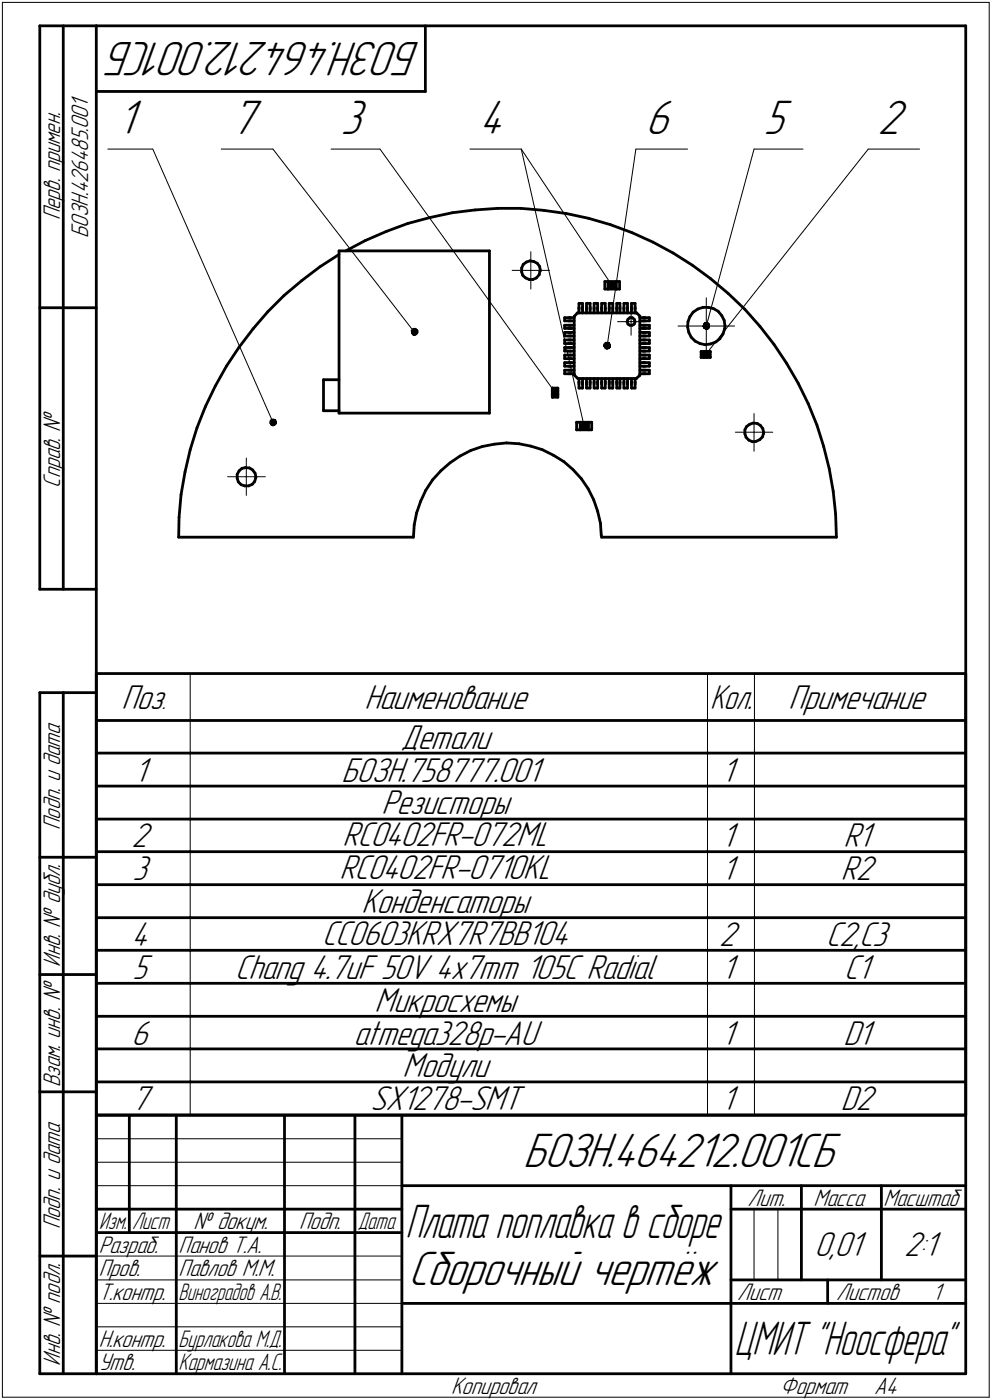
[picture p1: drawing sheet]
<svg xmlns="http://www.w3.org/2000/svg" width="211mm" height="298mm" viewBox="0 0 211 298" stroke-linecap="round" stroke-linejoin="round" font-family="sans-serif">
<g fill="none" stroke="#000" stroke-width=".59">
<path d="M8.5 5.5v120zM8.5 5.5h12zM13.5 5.5v120zM20.5 5.5v287zM20.5 5.5h185zM20.5 19.5h70zM90.5 5.5v14zM205.5 5.5v287zM64.2 59.8l3.9-3zM68.1 56.8l4-2.6zM72.1 53.4h32zM72.1 53.4v34.6z"/>
<path d="M73.6 53.4l4.1-2.2zM77.7 51.2l4.5-1.9zM82.2 49.3l4.6-1.7zM86.8 47.6l4.7-1.3zM91.5 46.3l4.8-1zM96.3 45.3l4.8-.6zM101.1 44.7l4.8-.3zM104.1 53.4v34.6zM105.9 44.4h4.9zM110.8 44.4l4.9 .4zM111 57.1v.8zM111 57.9l.3 .8z"/>
<path d="M111.3 58.7l.5 .5zM111.3 56.3l.7-.5zM111.3 56.3l-.3 .8zM111.8 59.2l.8 .3zM112 55.8l.8-.3zM112.6 59.5h.8zM112.8 55.5l.8 .2zM113.4 59.5l.7-.3zM113.6 55.7l.7 .3zM114.3 56l.5 .7zM114.7 58.5l-.6 .7zM114.8 56.7l.2 .9z"/>
<path d="M114.9 57.7l-.2 .8zM115 57.6l-.1 .1zM115.7 44.8l4.8 .7zM120.5 45.5l4.7 1zM125.2 46.5l4.7 1.3zM128.7 59.9h.7zM128.7 59.9v1.7zM129.4 59.9h1.7zM129.4 59.9v1.7zM129.9 47.8l4.6 1.7zM131.1 59.9v1.7zM131.1 59.9h.7z"/>
<path d="M131.8 59.9v1.7zM134.5 49.5l4.4 2.1zM138.9 51.6l4.3 2.2zM143.2 53.8l4.1 2.7zM147.3 56.5l3.9 2.9zM151.2 59.4l3.7 3.1zM8.5 65.5h12zM48.2 78l-2.4 4.2zM50.9 73.9l-2.7 4.1zM53.8 70l-2.9 3.9zM57 66.4l-3.2 3.6zM60.5 62.9l3.7-3.1z"/>
<path d="M60.5 62.9l-3.5 3.5zM120.1 72.4h.9zM120.1 78.8h.9zM120.1 70.8v.7zM120.1 73.2h.9zM120.1 74.8h.9zM120.1 75.6v.8zM120.1 72.4v.8zM120.1 69.3h.9zM120.1 76.4h.9zM120.1 78h.9zM120.1 77.2v.8z"/>
<path d="M120.1 70.8h.9zM120.1 74v.8zM120.1 67.6v.7zM120.1 78.8v.8zM120.1 69.9h.9zM120.1 79.6h.9zM120.1 77.2h.9zM120.1 71.5h.9zM120.1 69.3v.6zM120.1 74h.9zM120.1 75.6h.9zM120.1 67.6h.9z"/>
<path d="M120.1 68.3h.9zM121 74h.2zM121 73.2h.2zM121 70.8h.2zM121 77.2h.2zM121 72.4h.2zM121 76.4h.2zM121 75.6h.2zM121 68.3h.2zM121 67.6h.2zM121 69.3h.2zM121 74.8h.2z"/>
<path d="M121 79.6h.2zM121 78.8h.2zM121 71.5h.2zM121 78h.2zM121 69.9h.2zM121.3 74.8h.1M121.3 67.6h.1M121.3 75.6h.1M121.3 73.2h.1M121.3 69.9h.1M121.3 71.5h.1M121.3 78.8h.1"/>
<path d="M121.3 77.2h.1M121.3 79.6h.1M121.3 76.4h.1M121.3 68.3h.1M121.3 69.3h.1M121.3 70.8h.1M121.3 74h.1M121.3 78h.1M121.3 72.4h.1M121.3 74.8h.2zM121.3 73.2h.2zM121.3 69.9h.2z"/>
<path d="M121.3 69.3h.2zM121.3 74h.2zM121.3 70.8h.2zM121.3 78.8h.2zM121.3 71.5h.2zM121.3 72.4h.2zM121.3 77.2h.2zM121.3 68.3h.2zM121.3 67.6h.2zM121.3 75.6h.2zM121.3 76.4h.2zM121.3 78h.2z"/>
<path d="M121.3 79.6h.2zM121.5 79.6h.7zM121.5 73.2h.7zM121.5 72.4h.7zM121.5 74h.7zM121.5 70.8h.7zM121.5 78.8h.7zM121.5 71.5h.7zM121.5 67.6h.7zM121.5 78h.7zM121.5 69.9h.7zM121.5 75.6h.7z"/>
<path d="M121.5 69.3h.7zM121.5 74.8h.7zM121.5 68.3h.7zM121.5 77.2h.7zM121.5 76.4h.7zM122.2 67.4l.1-.1zM122.2 67.4v12.4zM122.2 79.8l.1 .1zM122.3 79.9l.6 .6zM122.9 66.6l-.6 .7zM122.9 66.6h.1zM123 66.6h12.3z"/>
<path d="M123.2 65.4v.2zM123.2 65.7h.1M123.2 66v.6zM123.2 65.7v.3zM123.2 64.6h.8zM123.2 64.6v.8zM124 66v.6zM124 64.6v.8zM124 65.7v.3zM124 65.7h.1M124 65.4v.2zM124.8 65.7v.3z"/>
<path d="M124.8 66v.6zM124.8 65.4v.2zM124.8 65.7h.1M124.8 64.6v.8zM124.8 64.6h.8zM125.6 64.6v.8zM125.6 65.7v.3zM125.6 66v.6zM125.6 65.7h.1M125.6 65.4v.2zM126.4 64.6v.8zM126.4 65.7h.1"/>
<path d="M126.4 64.6h.8zM126.4 65.7v.3zM126.4 66v.6zM126.4 65.4v.2zM127.2 66v.6zM127.2 65.7v.3zM127.2 64.6v.8zM127.2 65.7h.1M127.2 65.4v.2zM128 64.6h.8zM128 64.6v.8zM128 65.4v.2z"/>
<path d="M128 65.7h.1M128 65.7v.3zM128 66v.6zM128.7 61.6h.7zM128.8 65.7v.3zM128.8 64.6v.8zM128.8 65.4v.2zM128.8 66v.6zM128.8 65.7h.1M129.4 61.6h1.7zM129.6 65.4v.2zM129.6 65.7v.3z"/>
<path d="M129.6 64.6h.8zM129.6 66v.6zM129.6 65.7h.1M129.6 64.6v.8zM130.4 65.4v.2zM130.4 64.6v.8zM130.4 65.7v.3zM130.4 66v.6zM130.4 65.7h.1M131.1 61.6h.7zM131.2 64.6h.7zM131.2 65.4v.2z"/>
<path d="M131.2 64.6v.8zM131.2 66v.6zM131.2 65.7v.3zM131.2 65.7h.1M131.9 65.7h.1M131.9 66v.6zM131.9 65.4v.2zM131.9 64.6v.8zM131.9 65.7v.3zM132.8 65.7v.3zM132.8 65.4v.2zM132.8 64.6v.8z"/>
<path d="M132.8 66v.6zM132.8 65.7h.1M132.8 64.6h.7zM133.4 68.5l.2 .5zM133.5 66v.6zM133.5 65.7v.3zM133.5 64.6v.8zM133.5 65.7h.1M133.5 65.4v.2zM133.6 69l.4 .3zM133.6 68l.4-.4zM133.6 68l-.2 .5z"/>
<path d="M134 69.3h.5zM134 67.6h.5zM134.4 65.7v.3zM134.4 66v.6zM134.4 64.6h.7zM134.4 65.4v.2zM134.4 64.6v.8zM134.4 65.7h.1M134.5 69.3l.5-.3zM134.5 67.6l.5 .4zM135 68l.1 .5zM135.1 66v.6z"/>
<path d="M135.1 68.5l-.1 .5zM135.1 65.4v.2zM135.1 65.7v.3zM135.1 64.6v.8zM135.1 65.7h.1M135.3 66.6h.1M135.4 66.6h.1M135.5 66.6l.6 .7zM136.1 74.8h.7zM136.1 73.2h.7zM136.1 75.6h.7zM136.1 74h.7z"/>
<path d="M136.1 69.3h.7zM136.1 79.6h.7zM136.1 70.8h.7zM136.1 78h.7zM136.1 67.4v12.4zM136.1 68.3h.7zM136.1 79.8v.1zM136.1 67.4h.1M136.1 71.5h.7zM136.1 69.9h.7zM136.1 76.4h.7zM136.1 78.8h.7z"/>
<path d="M136.1 77.2h.7zM136.1 67.6h.7zM136.1 72.4h.7zM136.8 69.3h.2zM136.8 73.2h.2zM136.8 77.2h.2zM136.8 75.6h.2zM136.8 67.6h.2zM136.8 72.4h.2zM136.8 68.3h.2zM136.8 69.9h.2zM136.8 74h.2z"/>
<path d="M136.8 78.8h.2zM136.8 79.6h.2zM136.8 78h.2zM136.8 76.4h.2zM136.8 70.8h.2zM136.8 74.8h.2zM136.8 71.5h.2zM137 73.2h.2zM137 70.8h.2zM137 75.6h.2zM137 67.6h.2zM137 76.4h.2z"/>
<path d="M137 69.9h.2zM137 72.4h.2zM137 69.3h.2zM137 78h.2zM137 71.5h.2zM137 68.3h.2zM137 79.6h.2zM137 74.8h.2zM137 74h.2zM137 77.2h.2zM137 78.8h.2zM137.2 76.4h.1z"/>
<path d="M137.2 69.9h.1zM137.2 73.2h.1zM137.2 72.4h.1zM137.2 68.3h.1zM137.2 69.3h.1zM137.2 75.6h.1zM137.2 74.8h.1zM137.2 71.5h.1zM137.2 70.8h.1zM137.2 74h.1zM137.2 77.2h.1zM137.2 79.6h.1z"/>
<path d="M137.2 78h.1zM137.2 78.8h.1zM137.2 67.6h.1zM137.3 78.8h.9zM137.3 70.8h.9zM137.3 67.6h.9zM137.3 68.3h.9zM137.3 78h.9zM137.3 74h.9zM137.3 75.6h.9zM137.3 71.5h.9zM137.3 72.4h.9z"/>
<path d="M137.3 69.3h.9zM137.3 79.6h.9zM137.3 73.2h.9zM137.3 69.9h.9zM137.3 74.8h.9zM137.3 77.2h.9zM137.3 76.4h.9zM138.2 67.6v.7zM138.2 69.3v.6zM138.2 74v.8zM138.2 77.2v.8zM138.2 72.4v.8z"/>
<path d="M138.2 70.8v.7zM138.2 75.6v.8zM138.2 78.8v.8zM146.3 69.6l.3 1.2zM146.4 68.5l-.1 1.1zM146.6 70.8l.5 1zM146.8 67.4l-.4 1.1zM147.1 71.8l.8 .8zM147.5 66.5l1-.7zM147.5 66.5l-.7 .9zM147.9 72.6l1 .6zM148.5 65.8l1.1-.4z"/>
<path d="M148.9 73.2l1.1 .2zM149.2 74.9h.1M149.2 76.1h.6zM149.2 76h.1M149.2 74.9v1.1zM149.2 74.8h.6zM149.6 65.4h1.1zM149.8 76.1h.7zM149.8 74.8h.7zM149.9 75.4h.1M149.9 75.3h.1M150 75.4h.1"/>
<path d="M150 75.3h.1M150 74.9l-.1 .4zM150 75.1l-.1 .2zM150 75.1v.2zM150.1 75.4h.1M150 74.9v.4zM150 73.4l1.2-.2zM150.2 75.4h.1M150.1 75.2v.2zM150.1 75.3h.1M150.1 75.2l.1 .2zM150.2 74.9l.1 .3z"/>
<path d="M150.2 74.9l-.1 .3zM150.2 75l-.1 .2zM150.2 75l.1 .2zM150.4 75.1h.1M150.3 75.2l-.1 .2zM150.3 75.4h.2zM150.4 74.9l-.1 .2zM150.4 75.3h.1M150.4 75.3l-.1 .1zM150.4 75h.1M150.4 74.9l.1 .2zM150.4 75l.1 .1z"/>
<path d="M150.4 75.4h.1M150.5 75.1l-.1 .2zM150.5 75.4h.1M150.5 76.1h.6zM150.5 74.8h.6zM150.7 65.4l1.1 .3zM151.1 74.9h.1M151.1 76.1h.1M151.1 74.9v1.1zM151.2 73.2l1.1-.4zM151.8 65.7l1 .6zM152.3 72.8l.9-.7z"/>
<path d="M152.8 66.3l.8 .9zM153.6 67.2l.5 1zM153.8 71.1l-.6 1zM154.1 68.2l.2 1.2zM154.2 70l-.4 1.1zM154.3 69.4l-.1 .6zM154.9 62.5l3.6 3.4zM158.5 65.9l3.2 3.6zM161.7 69.5l3 3.8zM164.7 73.3l2.7 4.1zM167.4 77.4l2.4 4.2zM40.5 95.8l-1.1 4.7z"/>
<path d="M41.9 91.1l-1.4 4.7zM43.7 86.6l-1.8 4.5zM45.8 82.2l-2.1 4.4zM51.5 99.7l.7-.1zM52.2 99.6l.9 .1zM53.1 99.7l.7 .4zM68.8 80.9h3.3zM68.8 80.9v6.6zM68.8 87.5h3.3zM72.1 88h32zM95.8 98.6l2.1-1.5zM97.9 97.1l2.3-1.2z"/>
<path d="M100.2 95.9l2.4-.8zM102.6 95.1l2.6-.5zM105.2 94.6l2.6-.3zM107.8 94.3l2.6 .2zM110.4 94.5l2.5 .5zM112.9 95l2.5 .8zM115.4 95.8l2.4 1.1zM117.6 84.6h.1M117.6 82.6h.1M117.5 82.6v.6zM117.5 83.2v.8zM117.5 84v.6z"/>
<path d="M117.6 83.3l.2 .1zM117.6 83.6l.3-.1zM117.6 83.7h.1M117.6 83.6l.3 .1zM117.6 83.7l.3 .1zM117.6 84.6h1.1zM117.6 83.3h.2zM117.6 82.6h1.1zM117.6 83.7h.3zM117.7 83.3l.1 .1zM117.7 83.7l.2 .1zM117.7 83.6h.2z"/>
<path d="M117.7 83.7h.2zM117.8 83.3h.1M117.7 83.6l.2-.1zM117.8 96.9l2.2 1.4zM117.8 83.3l.1 .1zM117.8 83.3h.1zM117.9 83.7l.1-.1zM117.9 83.5l.1 .1zM117.9 83.5l.2 .1zM117.9 83.6h.1zM117.9 83.3l.1 .1zM118 83.4h.1"/>
<path d="M117.9 83.7h.2zM117.9 83.8h.1M117.9 83.7h.1M118.1 83.6h.1M118.1 83.4h.1M118 83.3h.1M118.1 83.3h.1M118.1 83.7h.1M118.7 84v.6zM118.7 82.6v.6zM118.7 83.2v.8zM120 98.3l1.9 1.7z"/>
<path d="M121.9 100l1.8 1.9zM122.8 89.9h.1M122.8 91.5h.1M122.7 89.9v1.6zM122.8 89.9h.6zM122.8 91.5h.6zM122.9 80.5l.1 .1zM123 80.6h12.3zM123.2 81.5v.3zM123.2 81.4h.1M123.2 80.6v.7zM123.2 82.6h.8z"/>
<path d="M123.2 81.3v.1zM123.2 81.8v.8zM123.4 91.5h1.8zM123.4 89.9v1.6zM123.4 89.9h1.8zM124 80.6v.7zM124 81.8v.8zM124 81.3v.1zM124 81.4h.1M124 81.5v.3zM124.8 80.6v.7zM124.8 81.3v.1z"/>
<path d="M124.8 82.6h.8zM124.8 81.5v.3zM124.8 81.8v.8zM124.8 81.4h.1M125.2 91.5h.7zM125.2 89.9v1.6zM125.2 89.9h.7zM125.6 81.5v.3zM125.6 81.3v.1zM125.6 81.4h.1M125.6 80.6v.7zM125.6 81.8v.8z"/>
<path d="M125.9 89.9v1.6zM126.4 80.6v.7zM126.4 81.4h.1M126.4 81.3v.1zM126.4 82.6h.8zM126.4 81.5v.3zM126.4 81.8v.8zM127.2 81.5v.3zM127.2 80.6v.7zM127.2 81.3v.1zM127.2 81.4h.1M127.2 81.8v.8z"/>
<path d="M128 81.3v.1zM128 81.5v.3zM128 81.8v.8zM128 81.4h.1M128 82.6h.8zM128 80.6v.7zM128.8 80.6v.7zM128.8 81.8v.8zM128.8 81.3v.1zM128.8 81.4h.1M128.8 81.5v.3zM129.6 82.6h.8z"/>
<path d="M129.6 81.4h.1M129.6 81.8v.8zM129.6 81.3v.1zM129.6 81.5v.3zM129.6 80.6v.7zM130.4 80.6v.7zM130.4 81.3v.1zM130.4 81.5v.3zM130.4 81.4h.1M130.4 81.8v.8zM131.2 80.6v.7zM131.2 81.8v.8z"/>
<path d="M131.2 82.6h.7zM131.2 81.3v.1zM131.2 81.5v.3zM131.2 81.4h.1M131.9 81.4h.1M131.9 80.6v.7zM131.9 81.3v.1zM131.9 81.8v.8zM131.9 81.5v.3zM132.8 81.5v.3zM132.8 81.3v.1zM132.8 80.6v.7z"/>
<path d="M132.8 82.6h.7zM132.8 81.8v.8zM132.8 81.4h.1M133.5 81.4h.1M133.5 81.5v.3zM133.5 81.3v.1zM133.5 81.8v.8zM133.5 80.6v.7zM134.4 81.3v.1zM134.4 81.8v.8zM134.4 81.4h.1M134.4 81.5v.3z"/>
<path d="M134.4 82.6h.7zM134.4 80.6v.7zM135.1 81.8v.8zM135.1 81.3v.1zM135.1 81.4h.1M135.1 81.5v.3zM135.1 80.6v.7zM135.3 80.6h.1M135.4 80.6l.1-.1zM135.5 80.5l.6-.6zM158.5 91.5v.9zM158.5 92.4l.2 .7z"/>
<path d="M158.7 93.1l.6 .6zM158.8 90.8l.7-.5zM158.8 90.8l-.3 .7zM159.3 93.7l.8 .4zM159.5 90.3l.8-.2zM160.1 94.1l.8-.1zM160.3 90.1l.8 .1zM160.9 94l.7-.4zM161.1 90.2l.7 .4zM161.6 93.6l.6-.6zM161.8 90.6l.5 .7zM162.3 91.3l.2 .7z"/>
<path d="M162.5 92.3l-.3 .7zM162.5 92v.3zM169.8 81.6l2.2 4.3zM172 85.9l1.8 4.6zM173.8 90.5l1.5 4.6zM175.3 95.1l1.1 4.7zM176.4 99.8l.9 4.8zM38 114.4h50zM38.1 110.2l-.1 4.2zM38.5 105.3l-.4 4.9zM39.4 100.5l-.9 4.8zM50.5 101v.9z"/>
<path d="M50.5 101.9l.2 .7zM50.7 102.6l.6 .6zM50.9 100.2l.6-.5zM50.9 100.2l-.4 .8zM51.3 103.2l.8 .3zM52.1 103.5h.8zM52.9 103.5l.8-.4zM53.8 100.1l.5 .7zM54.2 102.5l-.5 .6zM54.3 100.8l.1 .7zM54.4 101.7l-.2 .8zM54.4 101.5v.2z"/>
<path d="M88.1 111.8l-.1 2.6zM88.6 109.2l-.5 2.6zM89.5 106.8l-.9 2.4zM90.6 104.4l-1.1 2.4zM92 102.2l-1.4 2.2zM93.8 100.2l-1.8 2zM93.8 100.2l2-1.6zM123.7 101.9l1.4 2.2zM125.1 104.1l1.2 2.3zM126.3 106.4l.9 2.5zM127.2 108.9l.6 2.5zM127.8 111.4l.1 2.6z"/>
<path d="M127.9 114l.1 .4zM128 114.4h50zM177.3 104.6l.5 4.9zM177.8 109.5l.2 4.9zM8.5 125.5h12zM8.5 147.5v145zM8.5 147.5h12zM13.5 147.5v145zM20.5 143.4h185zM20.5 153.4h185zM20.5 143.4v94zM205.5 143.4v94z"/>
<path d="M20.5 167.4h20zM20.5 160.4h20zM20.5 174.4h20zM40.5 167.4h110zM40.5 160.4h110zM40.5 174.4h110zM150.5 167.4h10zM150.5 160.4h10zM150.5 174.4h10zM160.5 167.4h45zM160.5 160.4h45zM160.5 174.4h45z"/>
<path d="M8.5 182.5h12zM20.5 181.4h20zM20.5 188.4h20zM20.5 195.4h20zM40.5 181.4h110zM40.5 188.4h110zM40.5 195.4h110zM150.5 181.4h10zM150.5 188.4h10zM150.5 195.4h10zM160.5 181.4h45zM160.5 188.4h45z"/>
<path d="M160.5 195.4h45zM8.5 207.5h12zM20.5 202.4h20zM20.5 209.4h20zM20.5 216.4h20zM40.5 202.4h110zM40.5 209.4h110zM40.5 216.4h110zM150.5 202.4h10zM150.5 209.4h10zM150.5 216.4h10zM160.5 202.4h45z"/>
<path d="M160.5 209.4h45zM160.5 216.4h45zM8.5 232.5h12zM20.5 237.4h185zM20.5 223.4h20zM20.5 230.4h20zM20.5 237.5h185zM20.5 237.5v55zM27.5 237.5v25zM37.5 237.5v55zM40.5 223.4h110zM40.5 230.4h110z"/>
<path d="M60.5 237.5v55zM75.5 237.5v55zM85.5 237.5v55zM150.5 223.4h10zM150.5 230.4h10zM160.5 223.4h45zM160.5 230.4h45zM20.5 257.5h65zM85.5 252.5h120zM155.5 252.5v40zM155.5 257.5h15zM170.5 252.5v20z"/>
<path d="M170.5 257.5h35zM187.5 252.5v20zM8.5 267.5h12zM20.5 262.5h65zM85.5 277.5h70zM155.5 277.5h50zM155.5 272.5h50zM176.1 272.5v5zM8.5 292.5h12zM20.5 292.5h185z"/>
</g>
<g fill="none" stroke="#000" stroke-width=".21">
<path d="M.5 .5v297zM.5 .5h210zM210.5 .5v297zM22.9 31.7h9.6zM32.5 31.7l25.6 58.2zM47.1 31.7h11zM58.1 31.7l30 39zM70.4 31.7h10.5zM80.9 31.7l37.2 51.9zM100 31.7h10.9zM110.9 31.7l13.4 59.1zM110.9 31.7l19.3 29.1z"/>
<path d="M135.3 31.7l-6.1 41.9zM135.3 31.7h11zM160.4 31.7l-10.1 37.7zM160.4 31.7h10.5zM184.7 31.7l-34.5 43.7zM184.7 31.7h11zM109 57.6h3.9zM112.9 57.6v4zM112.9 53.6v4zM112.9 57.6h4zM131.4 68.5h2.9zM134.3 68.5v2.9z"/>
<path d="M134.3 65.6v2.9zM134.3 68.5h2.9zM144.3 69.4h6zM150.3 69.4v6zM150.3 63.4v6zM150.3 69.4h6zM52.4 97.5v4zM156.5 92h3.9zM160.4 92v4.1zM160.4 88.1v3.9zM160.4 92h4zM48.4 101.5h4z"/>
<path d="M52.4 101.5v4zM52.4 101.5h4.1zM40.5 143.4v94zM150.5 153.4v84zM150.5 143.4v10zM160.5 153.4v84zM160.5 143.4v10zM20.5 247.5h65zM20.5 252.5h65zM20.5 242.5h65zM160.4 257.5v15zM165.5 257.5v15z"/>
<path d="M20.5 267.5h65zM20.5 272.5h65zM20.5 277.5h65zM.5 297.5h210zM20.5 282.5h65zM20.5 287.5h65z"/>
</g>
<g fill="#fff" stroke="#fff" stroke-width=".21">
<path d="M101.9 20.8h7.1zM101.9 20.9h7.1zM101.9 21h7.1zM101.9 21.1h7.1zM101.9 21.2h7.1zM101.9 21.3h7.1zM101.9 21.3h7.1zM101.9 21.4h7.1zM101.9 21.5h7.1zM101.9 21.6h7.1zM101.9 21.7h7.1zM101.9 21.8h7.1zM101.9 21.8h7.1zM101.9 21.9h7.1zM101.9 22h7.1zM101.9 22.1h7.1zM101.9 22.2h7.1zM101.9 22.3h7.1zM101.9 22.4h7.1zM101.9 22.4h7.1zM101.9 22.5h7.1zM101.9 22.6h7.1zM101.9 22.7h7.1zM101.9 22.8h7.1zM101.9 22.9h7.1zM101.9 22.9h7.1zM101.9 23h7.1zM101.9 23.1h7.1zM101.9 23.2h7.1zM101.9 23.3h7.1zM101.9 23.4h7.1zM101.9 23.5h7.1zM101.9 23.5h7.1zM101.9 23.6h7.1zM101.9 23.7h7.1zM101.9 23.8h7.1zM101.9 23.9h7.1zM101.9 24h7.1zM101.9 24h7.1zM101.9 24.1h7.1zM101.9 24.2h7.1zM101.9 24.3h7.1zM101.9 24.4h7.1zM101.9 24.5h7.1zM101.9 24.6h7.1zM101.9 24.6h7.1zM101.9 24.7h7.1zM101.9 24.8h7.1zM101.9 24.9h7.1zM101.9 25h7.1zM101.9 25.1h7.1zM101.9 25.1h7.1zM101.9 25.2h7.1zM101.9 25.3h7.1zM101.9 25.4h7.1zM101.9 25.5h7.1zM101.9 25.6h7.1zM101.9 25.7h7.1zM101.9 25.7h7.1zM101.9 25.8h7.1zM101.9 25.9h7.1zM101.9 26h7.1zM101.9 26.1h7.1zM101.9 26.2h7.1zM101.9 26.2h7.1zM101.9 26.3h7.1zM101.9 26.4h7.1zM101.9 26.5h7.1zM101.9 26.6h7.1zM101.9 26.7h7.1zM101.9 26.8h7.1zM101.9 26.8h7.1zM101.9 26.9h7.1zM101.9 27h7.1zM101.9 27.1h7.1zM101.9 27.2h7.1zM101.9 27.3h7.1zM101.9 27.3h7.1zM101.9 27.4h7.1zM101.9 27.5h7.1zM101.9 27.6h7.1zM101.9 27.7h7.1zM101.9 27.8h7.1zM101.9 27.9h7.1zM101.9 27.9h7.1zM101.9 28h7.1zM101.9 28.1h7.1zM101.9 28.2h7.1zM101.9 28.3h7.1zM101.9 28.4h7.1zM101.9 28.4h7.1zM101.9 28.5h7.1zM101.9 28.6h7.1zM101.9 28.7h7.1zM101.9 28.8h7.1zM101.9 28.9h7.1zM101.9 29h7.1zM101.9 29h7.1zM101.9 29.1h7.1zM101.9 29.2h7.1zM101.9 29.3h7.1zM101.9 29.4h7.1zM101.9 29.5h7.1zM101.9 29.5h7.1zM101.9 29.6h7.1zM101.9 29.7h7.1zM101.9 29.8h7.1zM101.9 29.9h7.1zM101.9 30h7.1zM101.9 30.1h7.1zM101.9 30.1h7.1zM101.9 30.2h7.1zM101.9 30.3h7.1zM101.9 30.4h7.1zM101.9 30.5h7.1zM101.9 30.6h7.1zM101.9 30.6h7.1zM101.9 30.7h7.1z"/>
<path d="M162.5 20.8h6.4zM162.5 20.9h6.4zM162.5 21h6.4zM162.5 21.1h6.4zM162.5 21.2h6.4zM162.5 21.3h6.4zM162.5 21.3h6.4zM162.5 21.4h6.4zM162.5 21.5h6.4zM162.5 21.6h6.4zM162.5 21.7h6.4zM162.5 21.8h6.4zM162.5 21.8h6.4zM162.5 21.9h6.4zM162.5 22h6.4zM162.5 22.1h6.4zM162.5 22.2h6.4zM162.5 22.3h6.4zM162.5 22.4h6.4zM162.5 22.4h6.4zM162.5 22.5h6.4zM162.5 22.6h6.4zM162.5 22.7h6.4zM162.5 22.8h6.4zM162.5 22.9h6.4zM162.5 22.9h6.4zM162.5 23h6.4zM162.5 23.1h6.4zM162.5 23.2h6.4zM162.5 23.3h6.4zM162.5 23.4h6.4zM162.5 23.5h6.4zM162.5 23.5h6.4zM162.5 23.6h6.4zM162.5 23.7h6.4zM162.5 23.8h6.4zM162.5 23.9h6.4zM162.5 24h6.4zM162.5 24h6.4zM162.5 24.1h6.4zM162.5 24.2h6.4zM162.5 24.3h6.4zM162.5 24.4h6.4zM162.5 24.5h6.4zM162.5 24.6h6.4zM162.5 24.6h6.4zM162.5 24.7h6.4zM162.5 24.8h6.4zM162.5 24.9h6.4zM162.5 25h6.4zM162.5 25.1h6.4zM162.5 25.1h6.4zM162.5 25.2h6.4zM162.5 25.3h6.4zM162.5 25.4h6.4zM162.5 25.5h6.4zM162.5 25.6h6.4zM162.5 25.7h6.4zM162.5 25.7h6.4zM162.5 25.8h6.4zM162.5 25.9h6.4zM162.5 26h6.4zM162.5 26.1h6.4zM162.5 26.2h6.4zM162.5 26.2h6.4zM162.5 26.3h6.4zM162.5 26.4h6.4zM162.5 26.5h6.4zM162.5 26.6h6.4zM162.5 26.7h6.4zM162.5 26.8h6.4zM162.5 26.8h6.4zM162.5 26.9h6.4zM162.5 27h6.4zM162.5 27.1h6.4zM162.5 27.2h6.4zM162.5 27.3h6.4zM162.5 27.3h6.4zM162.5 27.4h6.4zM162.5 27.5h6.4zM162.5 27.6h6.4zM162.5 27.7h6.4zM162.5 27.8h6.4zM162.5 27.9h6.4zM162.5 27.9h6.4zM162.5 28h6.4zM162.5 28.1h6.4zM162.5 28.2h6.4zM162.5 28.3h6.4zM162.5 28.4h6.4zM162.5 28.4h6.4zM162.5 28.5h6.4zM162.5 28.6h6.4zM162.5 28.7h6.4zM162.5 28.8h6.4zM162.5 28.9h6.4zM162.5 29h6.4zM162.5 29h6.4zM162.5 29.1h6.4zM162.5 29.2h6.4zM162.5 29.3h6.4zM162.5 29.4h6.4zM162.5 29.5h6.4zM162.5 29.5h6.4zM162.5 29.6h6.4zM162.5 29.7h6.4zM162.5 29.8h6.4zM162.5 29.9h6.4zM162.5 30h6.4zM162.5 30.1h6.4zM162.5 30.1h6.4zM162.5 30.2h6.4zM162.5 30.3h6.4zM162.5 30.4h6.4zM162.5 30.5h6.4zM162.5 30.6h6.4zM162.5 30.6h6.4zM162.5 30.7h6.4z"/>
<path d="M137.3 20.8h7.1zM137.3 20.9h7.1zM137.3 21h7.1zM137.3 21.1h7.1zM137.3 21.2h7.1zM137.3 21.3h7.1zM137.3 21.3h7.1zM137.3 21.4h7.1zM137.3 21.5h7.1zM137.3 21.6h7.1zM137.3 21.7h7.1zM137.3 21.8h7.1zM137.3 21.8h7.1zM137.3 21.9h7.1zM137.3 22h7.1zM137.3 22.1h7.1zM137.3 22.2h7.1zM137.3 22.3h7.1zM137.3 22.4h7.1zM137.3 22.4h7.1zM137.3 22.5h7.1zM137.3 22.6h7.1zM137.3 22.7h7.1zM137.3 22.8h7.1zM137.3 22.9h7.1zM137.3 22.9h7.1zM137.3 23h7.1zM137.3 23.1h7.1zM137.3 23.2h7.1zM137.3 23.3h7.1zM137.3 23.4h7.1zM137.3 23.5h7.1zM137.3 23.5h7.1zM137.3 23.6h7.1zM137.3 23.7h7.1zM137.3 23.8h7.1zM137.3 23.9h7.1zM137.3 24h7.1zM137.3 24h7.1zM137.3 24.1h7.1zM137.3 24.2h7.1zM137.3 24.3h7.1zM137.3 24.4h7.1zM137.3 24.5h7.1zM137.3 24.6h7.1zM137.3 24.6h7.1zM137.3 24.7h7.1zM137.3 24.8h7.1zM137.3 24.9h7.1zM137.3 25h7.1zM137.3 25.1h7.1zM137.3 25.1h7.1zM137.3 25.2h7.1zM137.3 25.3h7.1zM137.3 25.4h7.1zM137.3 25.5h7.1zM137.3 25.6h7.1zM137.3 25.7h7.1zM137.3 25.7h7.1zM137.3 25.8h7.1zM137.3 25.9h7.1zM137.3 26h7.1zM137.3 26.1h7.1zM137.3 26.2h7.1zM137.3 26.2h7.1zM137.3 26.3h7.1zM137.3 26.4h7.1zM137.3 26.5h7.1zM137.3 26.6h7.1zM137.3 26.7h7.1zM137.3 26.8h7.1zM137.3 26.8h7.1zM137.3 26.9h7.1zM137.3 27h7.1zM137.3 27.1h7.1zM137.3 27.2h7.1zM137.3 27.3h7.1zM137.3 27.3h7.1zM137.3 27.4h7.1zM137.3 27.5h7.1zM137.3 27.6h7.1zM137.3 27.7h7.1zM137.3 27.8h7.1zM137.3 27.9h7.1zM137.3 27.9h7.1zM137.3 28h7.1zM137.3 28.1h7.1zM137.3 28.2h7.1zM137.3 28.3h7.1zM137.3 28.4h7.1zM137.3 28.4h7.1zM137.3 28.5h7.1zM137.3 28.6h7.1zM137.3 28.7h7.1zM137.3 28.8h7.1zM137.3 28.9h7.1zM137.3 29h7.1zM137.3 29h7.1zM137.3 29.1h7.1zM137.3 29.2h7.1zM137.3 29.3h7.1zM137.3 29.4h7.1zM137.3 29.5h7.1zM137.3 29.5h7.1zM137.3 29.6h7.1zM137.3 29.7h7.1zM137.3 29.8h7.1zM137.3 29.9h7.1zM137.3 30h7.1zM137.3 30.1h7.1zM137.3 30.1h7.1zM137.3 30.2h7.1zM137.3 30.3h7.1zM137.3 30.4h7.1zM137.3 30.5h7.1zM137.3 30.6h7.1zM137.3 30.6h7.1zM137.3 30.7h7.1z"/>
<path d="M49.1 20.8h6.9zM49.1 20.9h6.9zM49.1 21h6.9zM49.1 21.1h6.9zM49.1 21.2h6.9zM49.1 21.3h6.9zM49.1 21.3h6.9zM49.1 21.4h6.9zM49.1 21.5h6.9zM49.1 21.6h6.9zM49.1 21.7h6.9zM49.1 21.8h6.9zM49.1 21.8h6.9zM49.1 21.9h6.9zM49.1 22h6.9zM49.1 22.1h6.9zM49.1 22.2h6.9zM49.1 22.3h6.9zM49.1 22.4h6.9zM49.1 22.4h6.9zM49.1 22.5h6.9zM49.1 22.6h6.9zM49.1 22.7h6.9zM49.1 22.8h6.9zM49.1 22.9h6.9zM49.1 22.9h6.9zM49.1 23h6.9zM49.1 23.1h6.9zM49.1 23.2h6.9zM49.1 23.3h6.9zM49.1 23.4h6.9zM49.1 23.5h6.9zM49.1 23.5h6.9zM49.1 23.6h6.9zM49.1 23.7h6.9zM49.1 23.8h6.9zM49.1 23.9h6.9zM49.1 24h6.9zM49.1 24h6.9zM49.1 24.1h6.9zM49.1 24.2h6.9zM49.1 24.3h6.9zM49.1 24.4h6.9zM49.1 24.5h6.9zM49.1 24.6h6.9zM49.1 24.6h6.9zM49.1 24.7h6.9zM49.1 24.8h6.9zM49.1 24.9h6.9zM49.1 25h6.9zM49.1 25.1h6.9zM49.1 25.1h6.9zM49.1 25.2h6.9zM49.1 25.3h6.9zM49.1 25.4h6.9zM49.1 25.5h6.9zM49.1 25.6h6.9zM49.1 25.7h6.9zM49.1 25.7h6.9zM49.1 25.8h6.9zM49.1 25.9h6.9zM49.1 26h6.9zM49.1 26.1h6.9zM49.1 26.2h6.9zM49.1 26.2h6.9zM49.1 26.3h6.9zM49.1 26.4h6.9zM49.1 26.5h6.9zM49.1 26.6h6.9zM49.1 26.7h6.9zM49.1 26.8h6.9zM49.1 26.8h6.9zM49.1 26.9h6.9zM49.1 27h6.9zM49.1 27.1h6.9zM49.1 27.2h6.9zM49.1 27.3h6.9zM49.1 27.3h6.9zM49.1 27.4h6.9zM49.1 27.5h6.9zM49.1 27.6h6.9zM49.1 27.7h6.9zM49.1 27.8h6.9zM49.1 27.9h6.9zM49.1 27.9h6.9zM49.1 28h6.9zM49.1 28.1h6.9zM49.1 28.2h6.9zM49.1 28.3h6.9zM49.1 28.4h6.9zM49.1 28.4h6.9zM49.1 28.5h6.9zM49.1 28.6h6.9zM49.1 28.7h6.9zM49.1 28.8h6.9zM49.1 28.9h6.9zM49.1 29h6.9zM49.1 29h6.9zM49.1 29.1h6.9zM49.1 29.2h6.9zM49.1 29.3h6.9zM49.1 29.4h6.9zM49.1 29.5h6.9zM49.1 29.5h6.9zM49.1 29.6h6.9zM49.1 29.7h6.9zM49.1 29.8h6.9zM49.1 29.9h6.9zM49.1 30h6.9zM49.1 30.1h6.9zM49.1 30.1h6.9zM49.1 30.2h6.9zM49.1 30.3h6.9zM49.1 30.4h6.9zM49.1 30.5h6.9zM49.1 30.6h6.9zM49.1 30.6h6.9zM49.1 30.7h6.9z"/>
<path d="M72.4 20.8h6.5zM72.4 20.9h6.5zM72.4 21h6.5zM72.4 21.1h6.5zM72.4 21.2h6.5zM72.4 21.3h6.5zM72.4 21.3h6.5zM72.4 21.4h6.5zM72.4 21.5h6.5zM72.4 21.6h6.5zM72.4 21.7h6.5zM72.4 21.8h6.5zM72.4 21.8h6.5zM72.4 21.9h6.5zM72.4 22h6.5zM72.4 22.1h6.5zM72.4 22.2h6.5zM72.4 22.3h6.5zM72.4 22.4h6.5zM72.4 22.4h6.5zM72.4 22.5h6.5zM72.4 22.6h6.5zM72.4 22.7h6.5zM72.4 22.8h6.5zM72.4 22.9h6.5zM72.4 22.9h6.5zM72.4 23h6.5zM72.4 23.1h6.5zM72.4 23.2h6.5zM72.4 23.3h6.5zM72.4 23.4h6.5zM72.4 23.5h6.5zM72.4 23.5h6.5zM72.4 23.6h6.5zM72.4 23.7h6.5zM72.4 23.8h6.5zM72.4 23.9h6.5zM72.4 24h6.5zM72.4 24h6.5zM72.4 24.1h6.5zM72.4 24.2h6.5zM72.4 24.3h6.5zM72.4 24.4h6.5zM72.4 24.5h6.5zM72.4 24.6h6.5zM72.4 24.6h6.5zM72.4 24.7h6.5zM72.4 24.8h6.5zM72.4 24.9h6.5zM72.4 25h6.5zM72.4 25.1h6.5zM72.4 25.1h6.5zM72.4 25.2h6.5zM72.4 25.3h6.5zM72.4 25.4h6.5zM72.4 25.5h6.5zM72.4 25.6h6.5zM72.4 25.7h6.5zM72.4 25.7h6.5zM72.4 25.8h6.5zM72.4 25.9h6.5zM72.4 26h6.5zM72.4 26.1h6.5zM72.4 26.2h6.5zM72.4 26.2h6.5zM72.4 26.3h6.5zM72.4 26.4h6.5zM72.4 26.5h6.5zM72.4 26.6h6.5zM72.4 26.7h6.5zM72.4 26.8h6.5zM72.4 26.8h6.5zM72.4 26.9h6.5zM72.4 27h6.5zM72.4 27.1h6.5zM72.4 27.2h6.5zM72.4 27.3h6.5zM72.4 27.3h6.5zM72.4 27.4h6.5zM72.4 27.5h6.5zM72.4 27.6h6.5zM72.4 27.7h6.5zM72.4 27.8h6.5zM72.4 27.9h6.5zM72.4 27.9h6.5zM72.4 28h6.5zM72.4 28.1h6.5zM72.4 28.2h6.5zM72.4 28.3h6.5zM72.4 28.4h6.5zM72.4 28.4h6.5zM72.4 28.5h6.5zM72.4 28.6h6.5zM72.4 28.7h6.5zM72.4 28.8h6.5zM72.4 28.9h6.5zM72.4 29h6.5zM72.4 29h6.5zM72.4 29.1h6.5zM72.4 29.2h6.5zM72.4 29.3h6.5zM72.4 29.4h6.5zM72.4 29.5h6.5zM72.4 29.5h6.5zM72.4 29.6h6.5zM72.4 29.7h6.5zM72.4 29.8h6.5zM72.4 29.9h6.5zM72.4 30h6.5zM72.4 30.1h6.5zM72.4 30.1h6.5zM72.4 30.2h6.5zM72.4 30.3h6.5zM72.4 30.4h6.5zM72.4 30.5h6.5zM72.4 30.6h6.5zM72.4 30.6h6.5zM72.4 30.7h6.5z"/>
<path d="M25 20.8h5.5zM25 20.9h5.5zM25 21h5.5zM25 21.1h5.5zM25 21.2h5.5zM25 21.3h5.5zM25 21.3h5.5zM25 21.4h5.5zM25 21.5h5.5zM25 21.6h5.5zM25 21.7h5.5zM25 21.8h5.5zM25 21.8h5.5zM25 21.9h5.5zM25 22h5.5zM25 22.1h5.5zM25 22.2h5.5zM25 22.3h5.5zM25 22.4h5.5zM25 22.4h5.5zM25 22.5h5.5zM25 22.6h5.5zM25 22.7h5.5zM25 22.8h5.5zM25 22.9h5.5zM25 22.9h5.5zM25 23h5.5zM25 23.1h5.5zM25 23.2h5.5zM25 23.3h5.5zM25 23.4h5.5zM25 23.5h5.5zM25 23.5h5.5zM25 23.6h5.5zM25 23.7h5.5zM25 23.8h5.5zM25 23.9h5.5zM25 24h5.5zM25 24h5.5zM25 24.1h5.5zM25 24.2h5.5zM25 24.3h5.5zM25 24.4h5.5zM25 24.5h5.5zM25 24.6h5.5zM25 24.6h5.5zM25 24.7h5.5zM25 24.8h5.5zM25 24.9h5.5zM25 25h5.5zM25 25.1h5.5zM25 25.1h5.5zM25 25.2h5.5zM25 25.3h5.5zM25 25.4h5.5zM25 25.5h5.5zM25 25.6h5.5zM25 25.7h5.5zM25 25.7h5.5zM25 25.8h5.5zM25 25.9h5.5zM25 26h5.5zM25 26.1h5.5zM25 26.2h5.5zM25 26.2h5.5zM25 26.3h5.5zM25 26.4h5.5zM25 26.5h5.5zM25 26.6h5.5zM25 26.7h5.5zM25 26.8h5.5zM25 26.8h5.5zM25 26.9h5.5zM25 27h5.5zM25 27.1h5.5zM25 27.2h5.5zM25 27.3h5.5zM25 27.3h5.5zM25 27.4h5.5zM25 27.5h5.5zM25 27.6h5.5zM25 27.7h5.5zM25 27.8h5.5zM25 27.9h5.5zM25 27.9h5.5zM25 28h5.5zM25 28.1h5.5zM25 28.2h5.5zM25 28.3h5.5zM25 28.4h5.5zM25 28.4h5.5zM25 28.5h5.5zM25 28.6h5.5zM25 28.7h5.5zM25 28.8h5.5zM25 28.9h5.5zM25 29h5.5zM25 29h5.5zM25 29.1h5.5zM25 29.2h5.5zM25 29.3h5.5zM25 29.4h5.5zM25 29.5h5.5zM25 29.5h5.5zM25 29.6h5.5zM25 29.7h5.5zM25 29.8h5.5zM25 29.9h5.5zM25 30h5.5zM25 30.1h5.5zM25 30.1h5.5zM25 30.2h5.5zM25 30.3h5.5zM25 30.4h5.5zM25 30.5h5.5zM25 30.6h5.5zM25 30.6h5.5zM25 30.7h5.5z"/>
<path d="M186.7 20.8h7zM186.7 20.9h7zM186.7 21h7zM186.7 21.1h7zM186.7 21.2h7zM186.7 21.3h7zM186.7 21.3h7zM186.7 21.4h7zM186.7 21.5h7zM186.7 21.6h7zM186.7 21.7h7zM186.7 21.8h7zM186.7 21.8h7zM186.7 21.9h7zM186.7 22h7zM186.7 22.1h7zM186.7 22.2h7zM186.7 22.3h7zM186.7 22.4h7zM186.7 22.4h7zM186.7 22.5h7zM186.7 22.6h7zM186.7 22.7h7zM186.7 22.8h7zM186.7 22.9h7zM186.7 22.9h7zM186.7 23h7zM186.7 23.1h7zM186.7 23.2h7zM186.7 23.3h7zM186.7 23.4h7zM186.7 23.5h7zM186.7 23.5h7zM186.7 23.6h7zM186.7 23.7h7zM186.7 23.8h7zM186.7 23.9h7zM186.7 24h7zM186.7 24h7zM186.7 24.1h7zM186.7 24.2h7zM186.7 24.3h7zM186.7 24.4h7zM186.7 24.5h7zM186.7 24.6h7zM186.7 24.6h7zM186.7 24.7h7zM186.7 24.8h7zM186.7 24.9h7zM186.7 25h7zM186.7 25.1h7zM186.7 25.1h7zM186.7 25.2h7zM186.7 25.3h7zM186.7 25.4h7zM186.7 25.5h7zM186.7 25.6h7zM186.7 25.7h7zM186.7 25.7h7zM186.7 25.8h7zM186.7 25.9h7zM186.7 26h7zM186.7 26.1h7zM186.7 26.2h7zM186.7 26.2h7zM186.7 26.3h7zM186.7 26.4h7zM186.7 26.5h7zM186.7 26.6h7zM186.7 26.7h7zM186.7 26.8h7zM186.7 26.8h7zM186.7 26.9h7zM186.7 27h7zM186.7 27.1h7zM186.7 27.2h7zM186.7 27.3h7zM186.7 27.3h7zM186.7 27.4h7zM186.7 27.5h7zM186.7 27.6h7zM186.7 27.7h7zM186.7 27.8h7zM186.7 27.9h7zM186.7 27.9h7zM186.7 28h7zM186.7 28.1h7zM186.7 28.2h7zM186.7 28.3h7zM186.7 28.4h7zM186.7 28.4h7zM186.7 28.5h7zM186.7 28.6h7zM186.7 28.7h7zM186.7 28.8h7zM186.7 28.9h7zM186.7 29h7zM186.7 29h7zM186.7 29.1h7zM186.7 29.2h7zM186.7 29.3h7zM186.7 29.4h7zM186.7 29.5h7zM186.7 29.5h7zM186.7 29.6h7zM186.7 29.7h7zM186.7 29.8h7zM186.7 29.9h7zM186.7 30h7zM186.7 30.1h7zM186.7 30.1h7zM186.7 30.2h7zM186.7 30.3h7zM186.7 30.4h7zM186.7 30.5h7zM186.7 30.6h7zM186.7 30.6h7zM186.7 30.7h7z"/>
</g>
<g fill="#000" stroke="#000" stroke-width=".21">
<path d="M87.9 69.9h.6zM87.7 70h.9zM87.7 70.1h1zM87.6 70.2h1.2zM87.5 70.3h1.4zM87.5 70.4h1.5zM87.4 70.4h1.6zM87.5 70.5h1.5zM87.5 70.6h1.5zM87.5 70.7h1.5zM87.5 70.8h1.5zM87.5 70.9h1.5zM87.5 71h1.4zM87.5 71h1.4zM87.6 71.1h1.2zM87.7 71.2h1zM87.8 71.3h.8zM87.8 71.4h.7z"/>
<path d="M128.8 72.9h.8zM128.7 73h1zM128.6 73.1h1.2zM128.5 73.2h1.3zM128.4 73.2h1.5zM128.4 73.3h1.5zM128.4 73.4h1.6zM128.4 73.5h1.6zM128.4 73.6h1.6zM128.4 73.7h1.6zM128.4 73.7h1.6zM128.4 73.8h1.6zM128.5 73.9h1.5zM128.5 74h1.4zM128.6 74.1h1.2zM128.7 74.2h1zM128.7 74.3h.9zM128.9 74.3h.5z"/>
<path d="M130 60h.6zM129.8 60.1h.9zM129.7 60.2h1.1zM129.6 60.3h1.3zM129.5 60.4h1.5zM129.5 60.5h1.6zM129.5 60.5h1.6zM129.5 60.6h1.6zM129.5 60.7h1.6zM129.5 60.8h1.6zM129.5 60.9h1.6zM129.5 61h1.6zM129.5 61h1.5zM129.5 61.1h1.5zM129.6 61.2h1.3zM129.7 61.3h1.2zM129.8 61.4h1zM130 61.5h.6z"/>
<path d="M149.9 68.7h.7zM149.9 68.7h.9zM149.8 68.8h1.1zM149.7 68.9h1.3zM149.6 69h1.4zM149.6 69.1h1.4zM149.6 69.2h1.4zM149.5 69.3h1.5zM149.5 69.3h1.5zM149.5 69.4h1.5zM149.4 69.5h1.6zM149.5 69.6h1.5zM149.6 69.7h1.4zM149.6 69.8h1.4zM149.7 69.8h1.3zM149.7 69.9h1.2zM149.9 70h.9zM150 70.1h.7z"/>
<path d="M149.9 74.8h.6zM149.7 74.8h1zM149.7 74.9h1.1zM149.6 75h1.3zM149.6 75.1h1.3zM149.5 75.2h1.5zM149.4 75.3h1.6zM149.4 75.4h1.6zM149.4 75.4h1.6zM149.4 75.5h1.6zM149.4 75.6h1.6zM149.4 75.7h1.6zM149.4 75.8h1.5zM149.5 75.9h1.4zM149.6 75.9h1.2zM149.7 76h1zM149.8 76.1h.8zM150 76.2h.5z"/>
<path d="M57.7 89.2h.6zM57.7 89.3h.9zM57.6 89.4h1.1zM57.5 89.5h1.3zM57.4 89.6h1.4zM57.4 89.7h1.4zM57.4 89.7h1.4zM57.4 89.8h1.4zM57.4 89.9h1.4zM57.4 90h1.4zM57.3 90.1h1.5zM57.4 90.2h1.4zM57.5 90.3h1.3zM57.5 90.3h1.3zM57.6 90.4h1.1zM57.6 90.5h1zM57.7 90.6h.8zM57.9 90.7h.4z"/>
<path d="M117.8 82.9h.6zM117.6 83h.9zM117.6 83.1h1zM117.5 83.1h1.2zM117.5 83.2h1.3zM117.4 83.3h1.5zM117.3 83.4h1.6zM117.3 83.5h1.6zM117.3 83.6h1.6zM117.3 83.7h1.6zM117.3 83.7h1.6zM117.3 83.8h1.6zM117.3 83.9h1.5zM117.4 84h1.4zM117.5 84.1h1.2zM117.6 84.2h1zM117.7 84.2h.8zM117.9 84.3h.5z"/>
<path d="M124.1 89.9h.4zM124 90h.6zM124 90.1h.8zM123.9 90.2h1zM123.7 90.3h1.3zM123.7 90.3h1.3zM123.7 90.4h1.4zM123.6 90.5h1.5zM123.6 90.6h1.5zM123.5 90.7h1.6zM123.6 90.8h1.5zM123.6 90.8h1.5zM123.6 90.9h1.5zM123.6 91h1.5zM123.6 91.1h1.5zM123.6 91.2h1.4zM123.8 91.3h1.1zM123.9 91.4h.8zM124 91.4h.5z"/>
</g>
<g font-size="10.9">
<text x="89.5" y="9" transform="rotate(-180 89.5 9)">БОЗН.464212.001СБ</text>
<text x="25" y="28.6">1</text>
<text x="49.1" y="28.6">7</text>
<text x="72.4" y="28.6">3</text>
<text x="102" y="28.6">4</text>
<text x="137.3" y="28.6">6</text>
<text x="162.4" y="28.6">5</text>
<text x="186.7" y="28.6">2</text>
<text x="111.4" y="248.5">БОЗН.464212.001СБ</text>
<text x="86.9" y="273.5">Сборочный чертёж</text>
</g>
<g font-size="10.7">
<text x="86.3" y="263.5">Плата поплавка в сборе</text>
<text x="156.3" y="288.5">ЦМИТ &quot;Ноосфера&quot;</text>
</g>
<g font-size="7.8">
<text x="25.9" y="150.9">Поз</text>
<text x="77.5" y="150.9">Наименование</text>
<text x="167.8" y="150.9">Примечание</text>
<text x="85.3" y="159.4">Детали</text>
<text x="28.5" y="166.4">1</text>
<text x="72.7" y="166.4">БОЗН.758777.001</text>
<text x="153.5" y="166.4">1</text>
<text x="81.2" y="173.4">Резисторы</text>
<text x="28" y="180.4">2</text>
<text x="72.9" y="180.2">RC0402FR-072ML</text>
<text x="153.5" y="180.4">1</text>
<text x="179.4" y="180.4">R1</text>
<text x="28.2" y="187.4">3</text>
<text x="72.2" y="187.2">RC0402FR-0710KL</text>
<text x="153.5" y="187.4">1</text>
<text x="178.9" y="187.4">R2</text>
<text x="76.9" y="194.4">Конденсаторы</text>
<text x="28" y="201.4">4</text>
<text x="68.5" y="201.2">CC0603KRX7R7BB104</text>
<text x="153" y="201.4">2</text>
<text x="175.8" y="201.4">C2,C3</text>
<text x="28.2" y="208.4">5</text>
<text x="50.1" y="208.4">Chang 4.7uF 50V 4x7mm 105C Radial</text>
<text x="153.5" y="208.4">1</text>
<text x="179.6" y="208.4">C1</text>
<text x="79.7" y="215.4">Микросхемы</text>
<text x="28" y="222.4">6</text>
<text x="75.3" y="222.4">atmega328p-AU</text>
<text x="153.5" y="222.4">1</text>
<text x="179.4" y="222.4">D1</text>
<text x="85.7" y="229.4">Модули</text>
<text x="28" y="236.4">7</text>
<text x="78.8" y="236.4">SX1278-SMT</text>
<text x="153.5" y="236.4">1</text>
<text x="178.9" y="236.4">D2</text>
<text x="173.3" y="267.5">0,01</text>
<text x="192.4" y="267.5">2:1</text>
</g>
<text font-size="7.7" x="151.1" y="150.9">Кол.</text>
<g font-size="5.4">
<text x="12.8" y="46.9" transform="rotate(-90 12.8 46.9)">Перв. примен.</text>
<text x="18.8" y="50.7" transform="rotate(-90 18.8 50.7)">БОЗН.426485.001</text>
<text x="12.8" y="103.8" transform="rotate(-90 12.8 103.8)">Справ. №</text>
<text x="34.5" y="150.9">.</text>
<text x="12.8" y="176.7" transform="rotate(-90 12.8 176.7)">Подп. и дата</text>
<text x="12.8" y="205.8" transform="rotate(-90 12.8 205.8)">Инв. № дубл.</text>
<text x="12.8" y="231.6" transform="rotate(-90 12.8 231.6)">Взам. инв. №</text>
<text x="159.1" y="256.8">Лит.</text>
<text x="173.1" y="256.8">Масса</text>
<text x="188" y="256.8">Масштаб</text>
<text x="12.8" y="261.7" transform="rotate(-90 12.8 261.7)">Подп. и дата</text>
<text x="41.2" y="261.8">№ докум.</text>
<text x="63.6" y="261.8">Подп.</text>
<text x="21" y="266.8">Разраб.</text>
<text x="38" y="266.8">Панов Т.А.</text>
<text x="21" y="271.8">Пров.</text>
<text x="38" y="271.8">Павлов М.М.</text>
<text x="21" y="276.8">Т.контр.</text>
<text x="156.9" y="276.8">Лист</text>
<text x="177.9" y="276.8">Листов</text>
<text x="198.4" y="276.8">1</text>
<text x="21" y="286.8">Н.контр.</text>
<text x="12.8" y="290.8" transform="rotate(-90 12.8 290.8)">Инв. № подл.</text>
<text x="21" y="291.8">Утв.</text>
<text x="96" y="296.8">Копировал</text>
<text x="166" y="296.8">Формат</text>
<text x="186" y="296.8">A4</text>
</g>
<g font-size="5.3">
<text x="21.1" y="261.8">Изм.</text>
<text x="28.1" y="261.8">Лист</text>
<text x="76.1" y="261.8">Дата</text>
<text x="38" y="276.8">Виноградов А.В.</text>
<text x="38" y="286.8">Бурлакова М.Д.</text>
<text x="38" y="291.8">Кармазина А.С.</text>
</g>
</svg>
